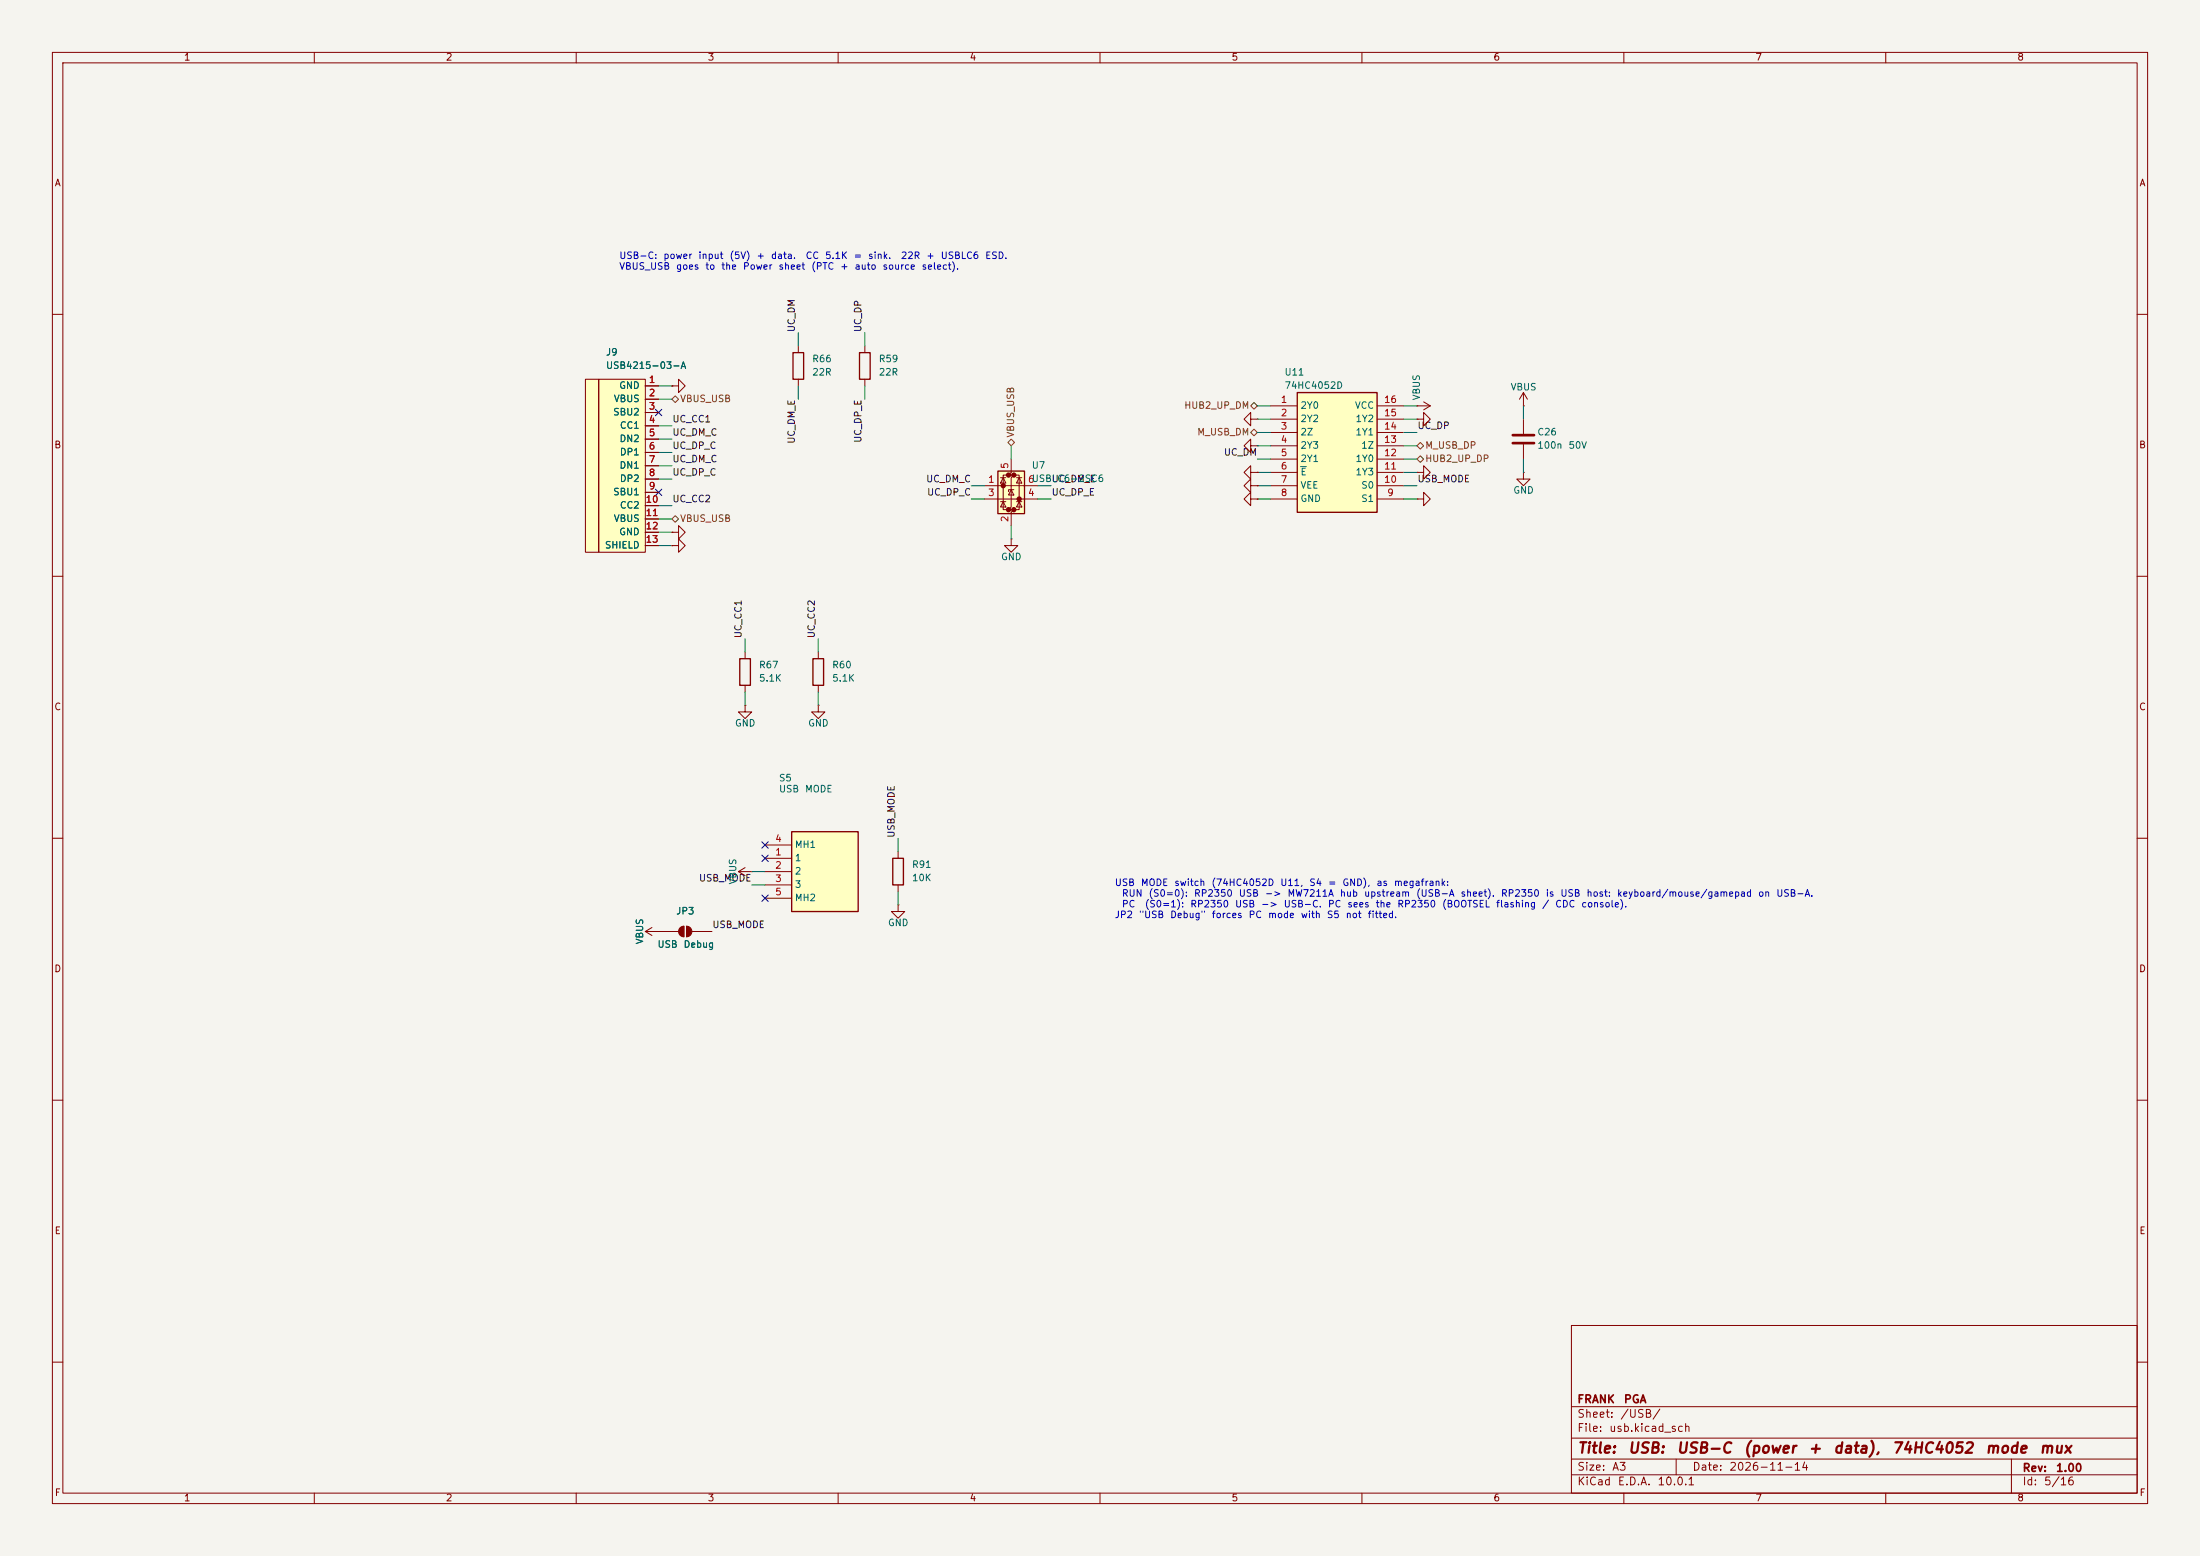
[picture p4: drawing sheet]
<svg xmlns="http://www.w3.org/2000/svg" width="420mm" height="297mm" viewBox="0 0 420 297" stroke-linecap="round" stroke-linejoin="round" font-family="sans-serif">
<path d="M0 0h420v297h-420z" fill="#f5f4ef" stroke="#f5f4ef" stroke-width=".19"/>
<g fill="none" stroke="#840000" stroke-width=".19">
<path d="M10 10h400v277h-400zM12 12h396v273h-396zM60 10v2M110 10v2M160 10v2M210 10v2M260 10v2M310 10v2M360 10v2M10 60h2M408 60h2M10 110h2"/>
<path d="M408 110h2M10 160h2M408 160h2M10 210h2M408 210h2M300 253h108v32h-108zM10 260h2M300 278.5h108M300 274.5h108M300 268.5h108M320 278.5v3M384 278.5v6.5"/>
<path d="M408 260h2M60 285v2M110 285v2M160 285v2M210 285v2M260 285v2M300 281.5h108M310 285v2M360 285v2"/>
</g>
<g fill="#ffffc2">
<path d="M111.8 72.4h2.5v33h-2.5z"/>
<path d="M114.3 72.4h8.9v33h-8.9z"/>
</g>
<g fill="none" stroke="#840000" stroke-width=".19">
<path d="M111.8 72.4h2.5v33h-2.5zM114.3 72.4h8.9v33h-8.9zM123.2 73.7h2.5M123.2 76.2h2.5M123.2 78.7h2.5M152.4 66v1.3M152.4 72.4v1.3M165.1 66v1.3M165.1 72.4v1.3M270.5 77.5h.1M270.5 77.5h2.5M271.8 76.7l1.2 .8"/>
<path d="M273 77.5l-1.2 .7M290.8 77.5h.1M290.8 74.9l-.7 1.3M290.8 74.9l.8 1.3M290.8 74.9v2.6M123.2 81.3h2.5M123.2 83.8h2.5M123.2 86.4h2.5M123.2 88.9h2.5M123.2 91.4h2.5M123.2 94h2.5M123.2 96.5h2.5"/>
<path d="M123.2 99.1h2.5M238.8 90.2v-1.3l-1.3 1.3 1.3 1.2v-1.2h1.2M238.8 92.7v-1.3l-1.3 1.3 1.3 1.3v-1.3h1.2M238.8 95.3v-1.3l-1.3 1.3 1.3 1.2v-1.2h1.2M240 90.2h.1M240 92.7h.1M240 95.3h.1M270.5 90.2h1.3v-1.3l1.2 1.3-1.2 1.2v-1.2M270.5 90.2h.1M270.5 80h1.3v-1.3l1.2 1.3-1.2 1.3v-1.3M270.5 80h.1M270.5 95.3h1.3v-1.3l1.2 1.3-1.2 1.2v-1.2"/>
<path d="M270.5 95.3h.1M290.8 90.2v1.2h1.3l-1.3 1.3-1.2-1.3h1.2M290.8 90.2h.1M290.8 80v2.8M290.8 84.8v2.8M123.2 101.6h2.5M123.2 104.1h2.5M142.2 134.6v1.3h1.3l-1.3 1.3-1.2-1.3h1.2M142.2 134.6h.1M142.2 124.5v1.2M142.2 130.8v1.3M156.2 134.6v1.3h1.3l-1.3 1.3-1.3-1.3h1.3"/>
<path d="M156.2 134.6h.1M156.2 124.5v1.2M156.2 130.8v1.3M123.2 177.8l1.3 .8M123.2 177.8h6.3M124.5 177l-1.3 .8M125.7 177.8h.1M130.6 176.8v2M131.1 176.8v2M132.1 177.8h3.8M141 166.4l1.2 .7M141 166.4h2.5"/>
<path d="M142.2 165.6l-1.2 .8M143.5 166.4h.1"/>
</g>
<path d="M151.4 67.3h2v5.1h-2zM164.1 67.3h2v5.1h-2zM141.2 125.7h2.1v5.1h-2.1zM155.2 125.7h2v5.1h-2z" fill="none" stroke="#840000" stroke-width=".25"/>
<path d="M288.8 83.1h4.1M288.8 84.6h4.1" fill="none" stroke="#840000" stroke-width=".51"/>
<g fill="#840000" stroke="#840000" stroke-width=".19">
<path d="M129.8 177.1l.8-.3v2a1.02 1.02 0 0 1-1-.6 1.02 1.02 0 0 1 .2-1.1z"/>
<path d="M131.1 176.8a1.02 1.02 0 0 1 1 1 1.02 1.02 0 0 1-1 1z"/>
</g>
<path d="M247.6 74.9h15.3v22.9h-15.3z" fill="#ffffc2"/>
<path d="M247.6 74.9h15.3v22.9h-15.3z" fill="none" stroke="#840000" stroke-width=".25"/>
<g fill="none" stroke="#840000" stroke-width=".19">
<path d="M242.6 77.5h5M262.9 77.5h5.1M242.6 80h5M242.6 82.6h5M242.6 85.1h5M242.6 87.6h5M242.6 90.2h5M242.6 92.7h5M242.6 95.3h5M262.9 80h5.1M262.9 82.6h5.1M262.9 85.1h5.1"/>
<path d="M262.9 87.6h5.1M262.9 90.2h5.1M262.9 92.7h5.1M262.9 95.3h5.1"/>
</g>
<path d="M248.3 89.1h1.1" fill="none" stroke="#006464" stroke-width=".19"/>
<path d="M151.1 158.8h12.7v15.2h-12.7z" fill="#ffffc2"/>
<path d="M151.1 158.8h12.7v15.2h-12.7zM170.4 163.8h2.1v5.1h-2.1z" fill="none" stroke="#840000" stroke-width=".25"/>
<g fill="none" stroke="#840000" stroke-width=".19">
<path d="M128.3 73.7h1.2v-1.3l1.3 1.3-1.3 1.2v-1.2M128.3 73.7h.1M238.8 85.1v-1.3l-1.3 1.3 1.3 1.3v-1.3h1.2M238.8 80v-1.3l-1.3 1.3 1.3 1.3v-1.3h1.2M240 85.1h.1M240 80h.1M146 163.8h5.1M146 166.4h5.1M146 168.9h5.1M146 161.3h5.1M146 171.5h5.1M171.4 172.7v1.3h1.3l-1.3 1.3-1.2-1.3h1.2"/>
<path d="M171.4 172.7h.1M171.4 162.6v1.2M171.4 168.9v1.3"/>
</g>
<path d="M190.5 89.9h5.1v8.1h-5.1z" fill="#ffffc2"/>
<g fill="#840000" stroke="#840000" stroke-width=".51">
<circle cx="191.5" cy="92.7" r=".25"/>
<circle cx="192.5" cy="90.7" r=".25"/>
<circle cx="192.5" cy="97.3" r=".25"/>
<circle cx="193.5" cy="90.7" r=".25"/>
<circle cx="193.5" cy="97.3" r=".25"/>
<circle cx="194.6" cy="95.2" r=".25"/>
</g>
<g fill="none" stroke="#840000" stroke-width=".19">
<path d="M123.2 73.7h2.5M123.2 76.2h2.5M123.2 78.7h2.5M128.3 73.7h.1M123.2 81.3h2.5M123.2 83.8h2.5M123.2 86.4h2.5M123.2 88.9h2.5M123.2 91.4h2.5M123.2 94h2.5M123.2 96.5h2.5M123.2 99.1h2.5"/>
<path d="M188 92.7h10.1M188 95.3h10.1M191 95.8h1M191 91.2h1M191.5 91.2l.5 1h-1zM191.5 95.8l.5 1h-1zM192.5 90.7h-1v6.6h1M193 87.6v2.6l-.5 .5h1l-.5 .5v5.6l-.5 .5h1l-.5 .5v2.5M193 93.5l.5 1h-1zM193.5 93.5h-1v.4M193.5 90.7h1.1v6.6h-1.1M194.1 95.8h1"/>
<path d="M194.1 91.2h1M194.6 91.2l.5 1h-1zM194.6 95.8l.5 1h-1zM240 90.2h.1M240 92.7h.1M240 95.3h.1M123.2 101.6h2.5M123.2 104.1h2.5M128.3 104.1h1.2v-1.2l1.3 1.2-1.3 1.3v-1.3M128.3 104.1h.1M128.3 101.6h1.2v-1.3l1.3 1.3-1.3 1.3v-1.3M128.3 101.6h.1"/>
<path d="M193 102.9v1.2h1.3l-1.3 1.3-1.2-1.3h1.2M193 102.9h.1M125.7 177.8h.1M125.7 177.8h3.8M132.1 177.8h3.8"/>
</g>
<path d="M190.5 89.9h5.1v8.1h-5.1z" fill="none" stroke="#840000" stroke-width=".25"/>
<path d="M128.3 76.2l.6-.6 .6 .6-.6 .6zM238.8 77.5l.6-.7 .6 .7-.6 .6zM128.3 99.1l.6-.7 .6 .7-.6 .6zM192.4 84.5l.6-.7 .7 .7-.7 .6zM238.8 82.6l.6-.7 .6 .7-.6 .6zM270.5 87.6l.6-.6 .7 .6-.7 .7zM270.5 85.1l.6-.6 .7 .6-.7 .6z" fill="none" stroke="#725600" stroke-width=".19"/>
<g fill="none" stroke="#009600" stroke-width=".19">
<path d="M125.7 76.2h2.6M125.7 73.7h2.6M152.4 63.5v2.5M152.4 73.7v2.5M165.1 63.5v2.5M165.1 73.7v2.5M240 77.5h2.6M268 77.5h2.5M290.8 77.5v2.5M125.7 88.9h2.6M125.7 91.4h2.6M125.7 81.3h2.6"/>
<path d="M125.7 86.4h2.6M125.7 83.8h2.6M125.7 96.5h2.6M125.7 99.1h2.6M185.4 92.7h2.6M185.4 95.3h2.6M193 85.1v2.5M198.1 92.7h2.6M198.1 95.3h2.6M240 92.7h2.6M240 95.3h2.6M240 90.2h2.6"/>
<path d="M240 87.6h2.6M240 80h2.6M240 82.6h2.6M240 85.1h2.6M268 92.7h2.5M268 95.3h2.5M268 90.2h2.5M268 87.6h2.5M268 80h2.5M268 82.6h2.5M268 85.1h2.5M290.8 87.6v2.6"/>
<path d="M125.7 104.1h2.6M125.7 101.6h2.6M193 100.3v2.6M142.2 121.9v2.6M142.2 132.1v2.5M156.2 121.9v2.6M156.2 132.1v2.5M143.5 168.9h2.5M143.5 166.4h2.5M171.4 160v2.6M171.4 170.2v2.5"/>
</g>
<path d="M125.1 78.1l1.2 1.2M126.3 78.1l-1.2 1.2M125.1 93.4l1.2 1.2M126.3 93.4l-1.2 1.2M145.4 163.2l1.3 1.2M145.4 160.7l1.3 1.2M145.4 170.8l1.3 1.3M146.7 163.2l-1.3 1.2M146.7 160.7l-1.3 1.2M146.7 170.8l-1.3 1.3" fill="none" stroke="#000084" stroke-width=".19"/>
<g font-size="2" fill="#840000">
<text x="301" y="277.9">Title:</text>
<text x="310.6" y="277.9">USB:</text>
<text x="319.9" y="277.9">USB-C</text>
<text x="332.7" y="277.9">(power</text>
<text x="345" y="277.9">+</text>
<text x="349.8" y="277.9">data),</text>
<text x="361" y="277.9">74HC4052</text>
<text x="378.9" y="277.9">mode</text>
<text x="389.2" y="277.9">mux</text>
</g>
<g font-size="1.5" fill="#840000">
<text x="301" y="268.2">FRANK</text>
<text x="309.9" y="268.2">PGA</text>
<text x="301" y="273.7">File:</text>
<text x="301" y="271">Sheet:</text>
<text x="307.1" y="273.7">usb.kicad_sch</text>
<text x="309.2" y="271">/USB/</text>
<text x="301" y="281.1">Size:</text>
<text x="307.6" y="281.1">A3</text>
<text x="323" y="281.1">Date:</text>
<text x="330" y="281.1">2026-11-14</text>
<text x="386" y="281.3">Rev:</text>
<text x="392.4" y="281.3">1.00</text>
<text x="301" y="283.9">KiCad</text>
<text x="308.7" y="283.9">E.D.A.</text>
<text x="316.3" y="283.9">10.0.1</text>
<text x="386" y="283.9">Id:</text>
<text x="390.1" y="283.9">5/16</text>
</g>
<g font-size="1.3" fill="#840000">
<text x="35" y="11.9">1</text>
<text x="85" y="11.9">2</text>
<text x="135" y="11.9">3</text>
<text x="185" y="11.9">4</text>
<text x="235" y="11.9">5</text>
<text x="285" y="11.9">6</text>
<text x="335" y="11.9">7</text>
<text x="385" y="11.9">8</text>
<text x="10.3" y="35.9">A</text>
<text x="408.3" y="35.9">A</text>
<text x="10.3" y="85.9">B</text>
<text x="408.2" y="85.9">B</text>
<text x="10.3" y="135.9">C</text>
<text x="408.2" y="135.9">C</text>
<text x="10.3" y="185.9">D</text>
<text x="408.2" y="185.9">D</text>
<text x="10.3" y="235.9">E</text>
<text x="408.3" y="235.9">E</text>
<text x="10.3" y="285.9">F</text>
<text x="35" y="286.9">1</text>
<text x="85" y="286.9">2</text>
<text x="135" y="286.9">3</text>
<text x="185" y="286.9">4</text>
<text x="235" y="286.9">5</text>
<text x="285" y="286.9">6</text>
<text x="335" y="286.9">7</text>
<text x="385" y="286.9">8</text>
<text x="408.3" y="285.9">F</text>
</g>
<g font-size="1.3" fill="#0000c2">
<text x="118.1" y="49.7">USB-C:</text>
<text x="118.1" y="51.8">VBUS_USB</text>
<text x="126.5" y="49.7">power</text>
<text x="129" y="51.8">goes</text>
<text x="133.2" y="49.7">input</text>
<text x="134.5" y="51.8">to</text>
<text x="137.6" y="51.8">the</text>
<text x="139.2" y="49.7">(5V)</text>
<text x="141.7" y="51.8">Power</text>
<text x="144.3" y="49.7">+</text>
<text x="147.1" y="49.7">data.</text>
<text x="148.5" y="51.8">sheet</text>
<text x="153.7" y="49.7">CC</text>
<text x="154.8" y="51.8">(PTC</text>
<text x="157.4" y="49.7">5.1K</text>
<text x="160.3" y="51.8">+</text>
<text x="162.9" y="49.7">=</text>
<text x="163" y="51.8">auto</text>
<text x="165.6" y="49.7">sink.</text>
<text x="168.4" y="51.8">source</text>
<text x="171.9" y="49.7">22R</text>
<text x="175.8" y="51.8">select).</text>
<text x="176.7" y="49.7">+</text>
<text x="179.5" y="49.7">USBLC6</text>
<text x="188" y="49.7">ESD.</text>
<text x="212.7" y="169.4">USB</text>
<text x="214.1" y="171.5">RUN</text>
<text x="214.1" y="173.5">PC</text>
<text x="217.7" y="169.4">MODE</text>
<text x="218.4" y="173.5">(S0=1):</text>
<text x="219.2" y="171.5">(S0=0):</text>
<text x="224.1" y="169.4">switch</text>
<text x="227.1" y="173.5">RP2350</text>
<text x="227.8" y="171.5">RP2350</text>
<text x="231.2" y="169.4">(74HC4052D</text>
<text x="235.7" y="173.5">USB</text>
<text x="236.4" y="171.5">USB</text>
<text x="240.6" y="173.5">-&gt;</text>
<text x="241.4" y="171.5">-&gt;</text>
<text x="244.3" y="169.4">U11,</text>
<text x="245" y="173.5">USB-C.</text>
<text x="245.7" y="171.5">MW7211A</text>
<text x="249.8" y="169.4">S4</text>
<text x="253.4" y="173.5">PC</text>
<text x="253.4" y="169.4">=</text>
<text x="255.7" y="171.5">hub</text>
<text x="256.2" y="169.4">GND),</text>
<text x="257.1" y="173.5">sees</text>
<text x="260.3" y="171.5">upstream</text>
<text x="262.5" y="173.5">the</text>
<text x="262.7" y="169.4">as</text>
<text x="266" y="169.4">megafrank:</text>
<text x="266.6" y="173.5">RP2350</text>
<text x="270.2" y="171.5">(USB-A</text>
<text x="275.2" y="173.5">(BOOTSEL</text>
<text x="278.7" y="171.5">sheet).</text>
<text x="285.5" y="173.5">flashing</text>
<text x="286.4" y="171.5">RP2350</text>
<text x="294.3" y="173.5">/</text>
<text x="295" y="171.5">is</text>
<text x="296.8" y="173.5">CDC</text>
<text x="297.8" y="171.5">USB</text>
<text x="301.8" y="173.5">console).</text>
<text x="302.8" y="171.5">host:</text>
<text x="308.6" y="171.5">keyboard/mouse/gamepad</text>
<text x="335.5" y="171.5">on</text>
<text x="339" y="171.5">USB-A.</text>
<text x="212.7" y="175.6">JP2</text>
<text x="217.3" y="175.6">&quot;USB</text>
<text x="223.3" y="175.6">Debug&quot;</text>
<text x="231.2" y="175.6">forces</text>
<text x="238.3" y="175.6">PC</text>
<text x="242" y="175.6">mode</text>
<text x="248.2" y="175.6">with</text>
<text x="253.2" y="175.6">S5</text>
<text x="256.8" y="175.6">not</text>
<text x="261" y="175.6">fitted.</text>
</g>
<g font-size="1.3" fill="#0f0f0f">
<text x="152.1" y="63.5" transform="rotate(-90 152.1 63.5)">UC_DM</text>
<text x="164.8" y="63.5" transform="rotate(-90 164.8 63.5)">UC_DP</text>
<text x="128.3" y="80.9">UC_CC1</text>
<text x="128.3" y="83.5">UC_DM_C</text>
<text x="270.5" y="82.2">UC_DP</text>
<text x="128.3" y="86">UC_DP_C</text>
<text x="128.3" y="88.6">UC_DM_C</text>
<text x="152.1" y="84.8" transform="rotate(-90 152.1 84.8)">UC_DM_E</text>
<text x="164.8" y="84.6" transform="rotate(-90 164.8 84.6)">UC_DP_E</text>
<text x="233.5" y="87.3">UC_DM</text>
<text x="128.3" y="91.1">UC_DP_C</text>
<text x="176.7" y="92.4">UC_DM_C</text>
<text x="176.9" y="94.9">UC_DP_C</text>
<text x="200.7" y="94.9">UC_DP_E</text>
<text x="200.7" y="92.4">UC_DM_E</text>
<text x="270.5" y="92.4">USB_MODE</text>
<text x="128.3" y="96.2">UC_CC2</text>
<text x="141.9" y="121.9" transform="rotate(-90 141.9 121.9)">UC_CC1</text>
<text x="155.9" y="121.9" transform="rotate(-90 155.9 121.9)">UC_CC2</text>
<text x="171.1" y="160" transform="rotate(-90 171.1 160)">USB_MODE</text>
<text x="133.3" y="168.6">USB_MODE</text>
<text x="135.9" y="177.5">USB_MODE</text>
</g>
<g font-size="1.3" fill="#006464">
<text x="115.6" y="68.2">J9</text>
<text x="115.6" y="70.7">USB4215-03-A</text>
<text x="154.9" y="69.4">R66</text>
<text x="154.9" y="72">22R</text>
<text x="167.6" y="69.4">R59</text>
<text x="167.6" y="72">22R</text>
<text x="245.1" y="72">U11</text>
<text x="117.1" y="77.1">VBUS</text>
<text x="118.1" y="74.5">GND</text>
<text x="245.1" y="74.5">74HC4052D</text>
<text x="271.4" y="76.5" transform="rotate(-90 271.4 76.5)">VBUS</text>
<text x="288.3" y="74.8">VBUS</text>
<text x="117" y="79.6">SBU2</text>
<text x="118.2" y="82.1">CC1</text>
<text x="248.2" y="78.3">2Y0</text>
<text x="248.2" y="80.9">2Y2</text>
<text x="248.2" y="83.4">2Z</text>
<text x="258.6" y="78.3">VCC</text>
<text x="258.7" y="83.4">1Y1</text>
<text x="258.7" y="80.9">1Y2</text>
<text x="293.4" y="83.4">C26</text>
<text x="118.2" y="84.7">DN2</text>
<text x="118.2" y="89.8">DN1</text>
<text x="118.2" y="87.2">DP1</text>
<text x="196.9" y="89.8">U7</text>
<text x="248.2" y="86">2Y3</text>
<text x="248.2" y="88.5">2Y1</text>
<text x="258.7" y="88.5">1Y0</text>
<text x="259.8" y="86">1Z</text>
<text x="293.4" y="86">100n</text>
<text x="299.3" y="86">50V</text>
<text x="117" y="94.8">SBU1</text>
<text x="118.2" y="92.3">DP2</text>
<text x="196.9" y="92.3">USBLC6-2SC6</text>
<text x="248.2" y="91">E</text>
<text x="248.2" y="93.6">VEE</text>
<text x="258.7" y="91">1Y3</text>
<text x="259.8" y="93.6">S0</text>
<text x="288.8" y="94.5">GND</text>
<text x="117.1" y="99.9">VBUS</text>
<text x="118.2" y="97.4">CC2</text>
<text x="248.2" y="96.1">GND</text>
<text x="259.8" y="96.1">S1</text>
<text x="115.4" y="105">SHIELD</text>
<text x="118.1" y="102.5">GND</text>
<text x="191" y="107.2">GND</text>
<text x="144.8" y="127.9">R67</text>
<text x="144.8" y="130.4">5.1K</text>
<text x="158.8" y="127.9">R60</text>
<text x="158.8" y="130.4">5.1K</text>
<text x="140.2" y="139">GND</text>
<text x="154.2" y="139">GND</text>
<text x="148.6" y="149.5">S5</text>
<text x="148.6" y="151.6">USB</text>
<text x="153.6" y="151.6">MODE</text>
<text x="151.6" y="164.7">1</text>
<text x="151.6" y="167.2">2</text>
<text x="151.6" y="162.2">MH1</text>
<text x="174" y="166">R91</text>
<text x="140.9" y="168.9" transform="rotate(-90 140.9 168.9)">VBUS</text>
<text x="151.6" y="169.8">3</text>
<text x="151.6" y="172.3">MH2</text>
<text x="174" y="168.5">10K</text>
<text x="129" y="174.9">JP3</text>
<text x="169.4" y="177.1">GND</text>
<text x="123.1" y="180.4" transform="rotate(-90 123.1 180.4)">VBUS</text>
<text x="125.4" y="181.2">USB</text>
<text x="130.4" y="181.2">Debug</text>
</g>
<g font-size="1.3" fill="#a90000">
<text x="123.8" y="73.4">1</text>
<text x="123.8" y="75.9">2</text>
<text x="244.4" y="77.2">1</text>
<text x="264.1" y="77.2">16</text>
<text x="123.8" y="78.5">3</text>
<text x="123.8" y="81">4</text>
<text x="123.8" y="83.6">5</text>
<text x="244.4" y="79.8">2</text>
<text x="244.4" y="82.3">3</text>
<text x="264.1" y="82.3">14</text>
<text x="264.1" y="79.8">15</text>
<text x="123.8" y="86.1">6</text>
<text x="123.8" y="88.6">7</text>
<text x="192.8" y="89.6" transform="rotate(-90 192.8 89.6)">5</text>
<text x="244.4" y="84.8">4</text>
<text x="244.4" y="87.4">5</text>
<text x="244.4" y="89.9">6</text>
<text x="264.1" y="89.9">11</text>
<text x="264.1" y="87.4">12</text>
<text x="264.1" y="84.8">13</text>
<text x="123.8" y="91.2">8</text>
<text x="123.8" y="93.7">9</text>
<text x="188.5" y="92.5">1</text>
<text x="188.5" y="95">3</text>
<text x="196.1" y="95">4</text>
<text x="196.1" y="92.5">6</text>
<text x="244.4" y="92.5">7</text>
<text x="244.4" y="95">8</text>
<text x="264.1" y="92.5">10</text>
<text x="264.7" y="95">9</text>
<text x="123.1" y="96.3">10</text>
<text x="123.1" y="98.8">11</text>
<text x="123.1" y="101.3">12</text>
<text x="192.8" y="99.8" transform="rotate(-90 192.8 99.8)">2</text>
<text x="123.1" y="103.9">13</text>
<text x="147.9" y="161">4</text>
<text x="147.9" y="163.6">1</text>
<text x="147.9" y="166.1">2</text>
<text x="147.9" y="168.7">3</text>
<text x="147.9" y="171.2">5</text>
</g>
<g font-size="1.3" fill="#725600">
<text x="129.7" y="77.1">VBUS_USB</text>
<text x="193.9" y="83.6" transform="rotate(-90 193.9 83.6)">VBUS_USB</text>
<text x="226" y="78.3">HUB2_UP_DM</text>
<text x="228.4" y="83.4">M_USB_DM</text>
<text x="272" y="88.5">HUB2_UP_DP</text>
<text x="272" y="86">M_USB_DP</text>
<text x="129.7" y="99.9">VBUS_USB</text>
</g>
</svg>
